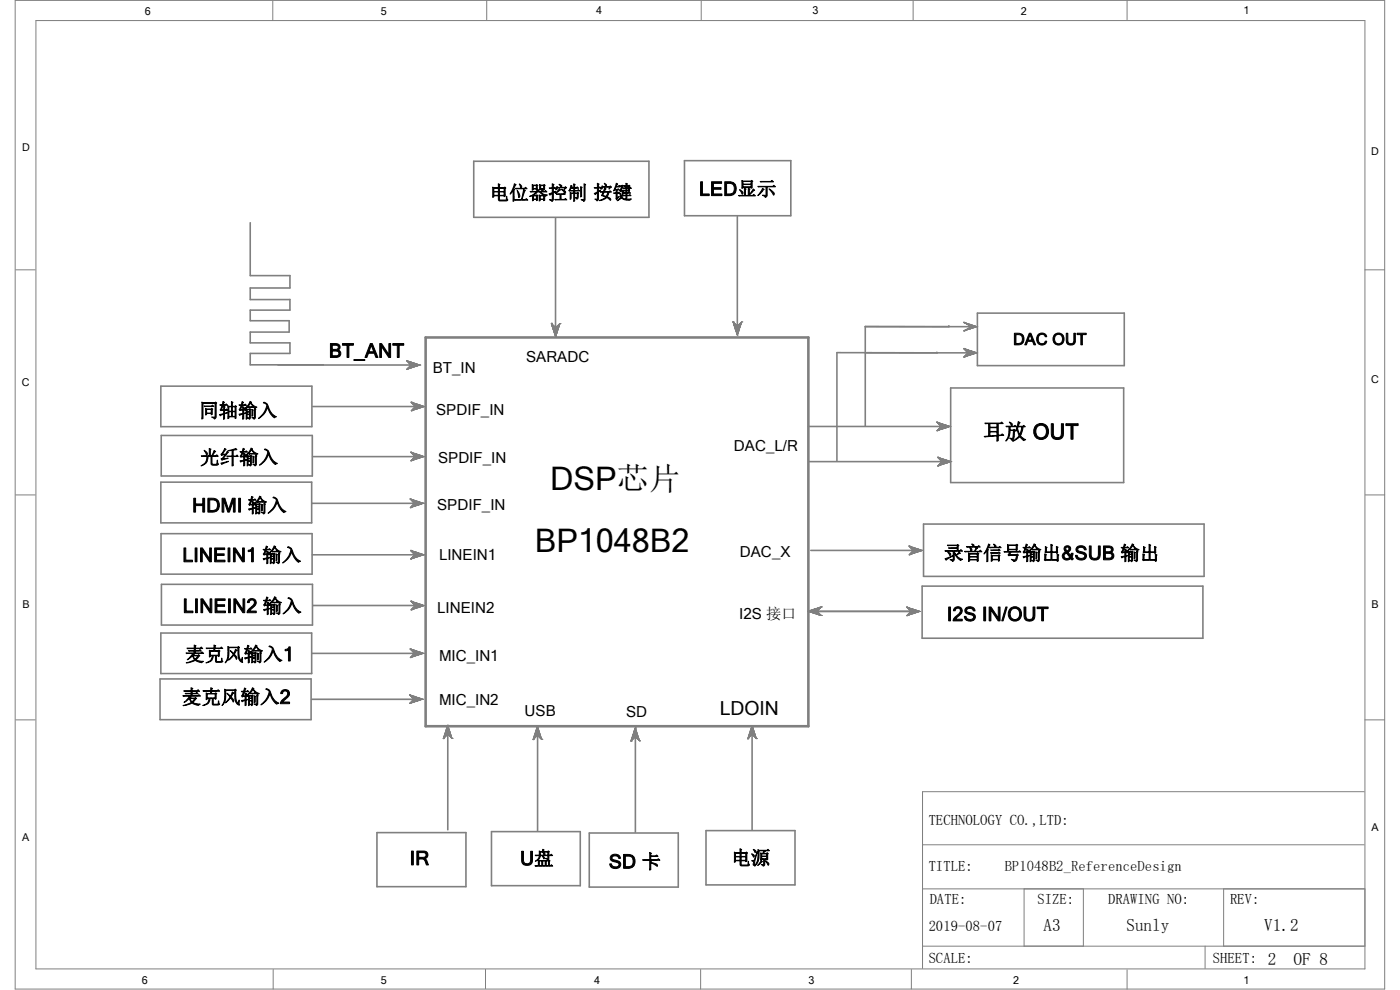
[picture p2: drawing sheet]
<svg xmlns="http://www.w3.org/2000/svg" width="297mm" height="210mm" viewBox="0 0 297 210" stroke-linecap="round" stroke-linejoin="round" font-family="sans-serif">
<g fill="none" stroke="#7f7f7f" stroke-width=".21">
<path d="M3.2 .1h290.6v209.7h-290.6zM7.6 4.4h282v201.1h-282zM57.9 .2v4.2M103.3 .1v4.1M148.8 .2v4.1M193.7 .2v4.1M239.1 .1v4.1M3.3 57.2h4.2M289.6 57.2h4.1M86.3 78.4h.1M86.3 76.5h.1M86.3 76.5l2.8 .9"/>
<path d="M86.3 76.5l.9 .9M86.3 76.5l.3 .1v.3h.9M86.4 78.3h.1M86.4 76.6l.1 .1M86.4 76.6l.5 .1v.5h1.4M86.4 78.2v.1M86.4 78.2h.3M86.4 76.6v.1M86.5 78.1v.2M86.5 76.8h.5v.5h1.8M86.5 76.6v.2h.7v1.2M86.6 76.8h.7"/>
<path d="M86.7 76.7v.2M86.7 78v.2M86.7 78h.8M86.7 76.7v.3h.9v.9M86.7 77.9v.3M86.7 76.7v.3h1.2M86.8 77.9v.3h-.3M86.8 77.9h1M86.8 76.7v.4h1.5M86.8 77.8v.3M86.9 76.7v.4M86.9 77.8v.3"/>
<path d="M87 76.8v.5h1.6M87 77.2h1.5M87 77.6v.5M87.1 77.6h1.5M87.1 76.8v.5M87.1 77.6v.5M87.1 78.1h-.6v.2h-.1M87.1 76.8v.6h2M87.2 77.4l-.9 1M87.2 77.5h1.7M87.2 77.4h1.9M87.2 76.8v1.2"/>
<path d="M87.3 76.9v1.1M87.3 78h-.7v.2M87.4 76.9v1.1M87.5 76.9v1M87.5 77v.9M87.7 77v.9h-1M87.7 77v.9M87.8 77v.9M87.8 77v.8M87.9 77.1v.7M87.9 77.1v.7h-1M88 77.1v.7"/>
<path d="M88.1 77.1v.6M88.2 77.1v.6M88.3 77.2v.5l-1.4 .1v.3M88.3 77.2v.4M88.4 77.2v.4M88.5 77.3v.3M88.5 77.6h-1.5v.5M88.6 77.3v.3M88.7 77.3v.3M88.7 77.3v.2M88.8 77.4v.1M88.8 77.4v.1l-1.7 .1v.4"/>
<path d="M88.9 77.4v.1M88.9 77.4h.1M89 77.4h.1M89.1 77.4l-2.8 1M117 68.6h.1M117 68.6l.9 2.8M117 68.6l.9 .9M117 68.6l.1 .5h.4v1.1h.8M117 68.7l.1 .3h.2v.8h1.1M117 68.8h.1v.5h.6v1.7M117 68.7v.2h.3v.8h1.1M117.1 69h.2l.1 1h.9v-.9"/>
<path d="M117.1 69h.3M117.1 69.2h.5v1.5h.6M117.1 69.2h.4v1.2h.7M117.1 69.3h.5M117.2 68.9v.6h1.3M117.2 69.4h.6v1.9M117.2 69.4h.5v1.7M117.3 69.6h1.2M117.3 69.9h1.1M117.4 69.9h1M117.4 69.1v1h.9M117.4 70.1h.9"/>
<path d="M117.5 70.3h.7M117.6 70.7h.6M117.6 70.5h.6M117.6 69.3v1.5h.5M117.7 70.9h.4M117.7 71h.3M117.8 71.2h.2M117.8 71.1h.2M117.8 71.2h.1M117.9 71.4h.1M117.9 71.3h.1M117.9 69.5v1.9"/>
<path d="M117.9 69.5v1.7M118.1 69.3v1.4M118.2 69.3h.4M118.4 69h.3M118.5 69.4h-.5v1.6h-.3M118.5 68.9v.5h-.6v1.8M118.6 69.2h-.4v1.4h-.6M118.6 69.3h-.5v1.5M118.6 68.8h.1M118.7 69.1h-.4v1M118.7 69h-.3v.9M118.7 69h-.3v.7h-1.1"/>
<path d="M118.7 68.9h-.2v.6M118.7 68.7h.1M118.8 68.6h.1M118.8 68.6l-.9 .9M118.8 68.6l-.9 2.8M118.8 68.7h-.1l-.1 .5h-.4v1.2h-.7M118.8 68.7l-.1 .2M155.5 68.2h.1M155.5 68.3l.2 .2 .1 .7h1.3v-.7h.2M155.5 68.2l.9 2.9M155.5 68.2l.9 1M155.5 68.4l.1 .3h.4"/>
<path d="M155.5 68.4h.1M155.6 68.5h.2M155.6 68.8h.4v1.2h.8M155.6 68.7h.4v1.2h.8v-1.1h.4M155.6 68.6h.2v.7h1.2M155.7 69h.6v1.7h.3M155.7 68.5v.5h.5M155.7 68.9h.5v1.6M155.7 69.1h.6v1.9M155.7 69h.6M155.8 69.2h1.2M155.8 69.3h1.2"/>
<path d="M155.9 69.4h1.1M155.9 68.7v.9l1.1-.1M156 69.8h.9M156 69.7h.9M156 69.6h.9M156 69.9h.8M156.1 68.9v1.2h.7M156.1 70.1h.7M156.1 68.9v1.4M156.2 70.4h.5M156.2 70.3h.5M156.2 70.4h.4"/>
<path d="M156.3 70.7h.3M156.3 70.5h.3M156.3 70.9h.2M156.4 71h.1M156.4 69.2v1.9M156.4 71.1h.1M156.5 69.2v1.7M156.5 70.8h-.2M156.5 69.1v1.6M156.6 69h.5M156.8 68.9v1.1M156.9 68.7h.3"/>
<path d="M157 68.6h.3M157.1 69.1h-.6v1.7M157.1 69h-.5v1.6h-.3M157.1 68.5v.4M157.2 68.9h-.5v1.3h-.6M157.2 68.5v.2M157.2 68.7h-.3v1h-.9M157.2 68.4h.2M157.3 68.5h-.2v.5M157.3 68.4h.1M157.4 68.3h.1M157.4 68.3l-.1 .3h-.3v.8h-1.1v-.8h-.3"/>
<path d="M157.4 68.3l-1 .9M157.4 68.3l-1 2.8M204.4 68.4h.1M204.4 73.9h.1M204.4 68.4l2.8 .9M204.4 68.4l1.8 .9M204.4 73.9l2.8 .9M204.4 73.9l1 .9M204.5 70.2h.1M204.5 68.4h.1M204.5 75.7h.1M204.5 68.4l.7 .2 .1 .3"/>
<path d="M204.5 74h.3v.3h.8M204.5 70.1h.1M204.5 70.1h.2M204.6 70.1h.1M204.6 68.5h.1M204.6 74l.4 .1v.4h1.1v.7M204.6 75.6v.1M204.6 75.7h.1M204.6 74v.1M204.6 74l.1 .2h.5l.1 .6h1.9M204.7 68.5h.1M204.7 75.5v.2"/>
<path d="M204.7 75.6h.4M204.7 70.1h.1M204.7 74v.2h.7M204.7 75.5v.1M204.8 68.5l.7 .2M204.8 68.5v.1M204.8 70v.1M204.8 74.3h.7M204.9 70h.2M204.9 68.6h.2v.1h.5M204.9 74.1v.3h1.1M204.9 74.3l.9 .1v.9"/>
<path d="M204.9 75.4h.8M204.9 75.3v.3M204.9 70.1h-.3M204.9 75.6l-.3 .1M204.9 68.5v.2M204.9 69.9v.1M204.9 74.1v.3M205 69.9v.1M205 75.2v.4M205 75.3h1M205 68.6v.1M205 74.1v.4h1.3"/>
<path d="M205.1 74.1v.5h1.4M205.1 75.1v.4M205.1 68.6v.2h.7v.3M205.1 69.8v.2M205.1 74.2v.5h1.7M205.1 75.1v.4h-.4M205.1 74.6h1.5M205.2 69.8h.5M205.2 75.1h1.5M205.2 74.7h1.8M205.3 69.8v.1l-.4 .2M205.3 74.9l-.1 .6h-.4"/>
<path d="M205.3 68.7v.2h.8v.7M205.3 69.8v.1M205.3 74.2v.6M205.3 74.9v.5M205.3 74.9h1.7M205.4 68.7v.2M205.4 74.3v1.1M205.4 74.8l-.9 .9M205.4 74.9h1.7M205.4 74.8h1.8M205.4 69.7v.2M205.5 69.6v.3l-.4 .1"/>
<path d="M205.5 69.7h.6M205.5 74.3v1.1h-.7v.2M205.5 68.7v.3M205.5 68.7v.3h.8M205.5 69.6v.2M205.5 74.3v1.1M205.6 69.6h.6M205.6 68.8v.2h.8M205.6 69.6v.2M205.6 74.3v1.1M205.6 68.8v.2M205.7 69h.8"/>
<path d="M205.7 68.8v.3M205.7 74.3v1.1M205.7 69.5v.3M205.7 68.8v.3h1.1M205.7 74.4v.9M205.8 69.5v.3M205.9 68.9v.3h1.1M205.9 69.4v.4M205.9 74.4v.9h-1M206 68.9v.3M206 74.4v.9M206 69.7l-.6 .1v.1"/>
<path d="M206 69.4v.3M206 74.4v.8M206 69.2h1.1M206 68.9v.4M206 69.3v.4M206 74.5v.7M206.1 69.4h.9M206.1 69.3h1.1M206.2 69.3l-1.7 .9M206.2 69v.6M206.2 74.5v.7M206.3 69v.6h-.6"/>
<path d="M206.3 74.5v.7h-1.3v.4M206.4 69v.6M206.4 74.6v.5M206.5 69.1v.4M206.5 74.6v.5h-1.4M206.6 69.1v.4M206.6 74.7v.4M206.7 69.5l-1 .1v.2M206.7 69.1v.3M206.7 74.7v.3M206.7 69.2v.2M206.8 74.7l-.1 .3"/>
<path d="M206.8 69.2v.2M206.8 74.7v.3M206.9 69.4h-.9v.3M206.9 69.2v.2M206.9 74.7v.2M206.9 75h-1.7M206.9 74.8v.1M207 69.2v.1M207 74.8v.1M207.1 69.3h.1M207.1 74.8v.1M207.1 74.8h.1"/>
<path d="M207.2 69.3h.1M207.2 74.8h.1M207.2 69.3h-1M207.2 69.3l-2.7 .9M207.2 74.8l-2.7 .9M87.1 95.9h.1M87.1 95.9l2.8 1M87.1 95.9l1 1M87.2 97.7h.1M87.2 95.9h.1M87.2 95.9l.3 .2v.3h1M87.2 85.3h.1"/>
<path d="M87.2 95.9l.3 .1v.3h.8v1.1M87.2 85.3l2.8 .9M87.2 85.3l.9 .9-.9 .9M87.2 87.1h.1M87.2 85.3l.2 .2M87.2 85.3l.3 .1v.3h1M87.3 96l.4 .1v.4h1.1v.7M87.3 97.6v.1M87.3 85.4l.1 .1h.5v.5h1.4M87.3 96l.1 .2h.7M87.3 96.1h.5v.5h1.4M87.3 97.6h.5"/>
<path d="M87.3 87.1h.2M87.4 87l-.1 .1M87.4 97.5v.2M87.4 87h.2M87.4 96v.2M87.4 97.5v.1M87.4 97.5h.5M87.5 85.4v.2h.6M87.5 86.9v.2M87.5 97.5v.1M87.5 97.5h.5M87.5 85.4v.2"/>
<path d="M87.5 86.9v.1M87.5 96.1v.2M87.5 97.6l-.2 .1M87.5 86.8v.2M87.5 97.3v.3M87.5 97.4h.8M87.5 96.3h.9M87.5 86.9h.7M87.5 85.6h.8M87.6 85.5v.3h1.1M87.6 96.1v.3h1.1M87.7 85.5v.3"/>
<path d="M87.7 86.7v.3M87.7 97.2v.4M87.7 85.5v.4h1.2v.7M87.7 96.1v.4h1.3M87.8 85.5v.4h1.4M87.8 86.7h1M87.8 86.6v.4M87.8 97.1v.4M87.8 97.2h1.2M87.8 86.6h1.1M87.8 87h-.4v.1M87.8 85.5v.4"/>
<path d="M87.8 96.2v.4h1.7M87.8 97.1h1.4M87.9 86.5v.4M87.9 96.2v.4M87.9 97v.5M87.9 97.1h1.4M87.9 85.6v.5h1.6M87.9 86.4v.5h-.4M87.9 96.2v.5h1.8M87.9 96.9v.6M87.9 96.7h1.6M87.9 86.5h1.4"/>
<path d="M87.9 86h1.5M88 85.6v.5h1.8M88 96.2v.6h1.9M88 96.9h1.6M88 86.4v.5M88.1 85.6v.5M88.1 96.3v1.2M88.1 96.9l-.9 .8M88.1 96.9h1.8M88.1 85.6v1.3M88.1 96.3v1.1M88.1 86.2h1.9"/>
<path d="M88.1 86.3h1.8M88.2 96.3v1.1h-.7v.2M88.2 85.6v1.2M88.3 85.7v1.1M88.3 96.3v1M88.4 85.7v1M88.4 96.4v.9h-.8M88.5 85.8v.9M88.5 96.4v.9M88.5 86.7h-.9v.3M88.6 85.8v.9M88.6 96.4v.9"/>
<path d="M88.6 85.8v.9h-.9M88.7 97.3h-1.1v.3M88.7 85.9v.8M88.7 96.4v.8M88.7 96.5v.7M88.8 85.9v.7M88.8 96.5v.7M88.9 96.5v.7h-1.2v.4M88.9 85.9v.7M88.9 96.6v.6M89 85.9v.6M89 96.6v.6"/>
<path d="M89 96.6v.5M89.1 86.5h-1.3v.4M89.1 85.9v.6M89.1 96.6v.5M89.2 86v.5M89.2 96.6v.5M89.3 86v.5M89.3 96.6v.4M89.3 86v.4M89.4 86.1v.3M89.4 96.6v.4M89.4 96.7v.3"/>
<path d="M89.5 96.7v.3h-1.6M89.5 86.1v.3M89.5 86.1v.3h-1.5M89.5 96.7v.2M89.6 86.1v.3M89.6 96.7v.2M89.6 96.8v.1M89.7 86.1v.2M89.7 96.8v.1M89.8 86.3h-1.7v.6M89.8 86.1v.2M89.8 96.8v.1"/>
<path d="M89.8 96.9h.1M89.8 96.9h-1.8v.6M89.8 86.2v.1M89.9 96.9h.1M89.9 86.2h.1M89.9 96.9l-2.7 .8M90 86.2h.1M90 86.2l-2.8 .9M198.7 89.5h.1M198.7 89.5l2.8 1M198.7 89.5l.9 1M198.8 91.4h.1"/>
<path d="M198.8 89.6h.1M198.8 89.6l.5 .1v.4h1.3M198.8 89.6l.1 .2h.6v.5M198.8 91.3l.1 .1M198.9 89.6v.1M198.9 91.3v.1M198.9 98.8h.1M198.9 97h.1M198.9 91.3h.2M198.9 91.2h.4M198.9 91.2v.1M198.9 97l.4 .1v.3h.8l-.1 1.1"/>
<path d="M198.9 97l2.8 .9M198.9 97l1 .9M199 98.8h.1M199 91.1v.2h-.1M199 89.7v.1h.6v1.3M199 97.1l.1 .1M199.1 89.7v.2h.8M199.1 91.1v.2M199.1 97.1l.2 .1v.3M199.1 98.7v.1M199.1 89.7v.2M199.1 97.1v.1h.5v.5h1.4"/>
<path d="M199.1 89.7v.3h.9M199.1 91v.2M199.1 98.6v.2M199.2 89.7v.3h1v.9M199.2 90h.9M199.2 97.1v.2h.7v1.3M199.2 98.6h.4M199.2 98.6l-.1 .2M199.3 90.8v.4M199.3 98.5v.2M199.3 97.3h.6v1.2M199.3 98.6h.6"/>
<path d="M199.3 90.8h1.1M199.3 89.8v.3M199.3 97.2v.2l1 .1v.9M199.3 89.8v.4h1.4M199.3 98.4v.3M199.4 89.8v.5h1.5M199.4 90.2h1.4M199.4 97.2v.3h1.1M199.4 97.5h1M199.4 98.3v.4l-.3 .1M199.5 91.1l-.5 .1M199.5 89.8v.5h1.8"/>
<path d="M199.5 90.7v.4M199.5 97.2v.4h1.3M199.5 98.3v.3M199.5 98.3h1M199.5 90.7h1.5M199.5 90.6v.5M199.5 97.2v.4M199.6 90.6v.5h-.5M199.6 90.6h1.6M199.6 89.8v.6h1.9M199.6 90.5l-.8 .9M199.6 90.5h1.9"/>
<path d="M199.6 97.3v.4h1.6M199.6 98.1v.5h-.4M199.6 97.7h1.5M199.6 98.2h1.4M199.7 89.9v1.2M199.7 97.3v.5h1.6M199.7 98.1v.5M199.7 98.1h1.5M199.7 97.3v.5h1.8M199.8 89.9v1.2M199.8 97.3v.5M199.8 98v.6"/>
<path d="M199.8 91.1h-.7v.2M199.8 89.9v1.1M199.8 97.9h1.9M199.9 97.9l-1 .9M199.9 98h1.7M199.9 90v1M199.9 97.3v1.2M200 90v1M200.1 98.5h-.8v.2M200.1 90v.9M200.1 97.4v1M200.2 90v.9l-1 .1v.2"/>
<path d="M200.2 97.4v1M200.2 97.5v.9h-.8M200.3 90.1v.8h-1M200.3 90.1v.7M200.3 97.5v.9h-.9M200.4 90.1v.7M200.4 97.5v.8M200.5 90.1v.7M200.5 97.5v.8M200.5 97.6v.7M200.6 90.2v.6M200.6 97.6v.7"/>
<path d="M200.7 90.8h-1.4v.3M200.7 90.2v.5M200.7 97.6v.7M200.7 98.3h-1.2v.3M200.7 97.6v.6M200.8 90.3v.4M200.8 97.6v.6M200.8 90.3v.4h-1.4v.4M200.9 97.7v.5h-1.3v.4M200.9 90.3v.4M201 90.3v.3M201 97.7v.5"/>
<path d="M201 97.7v.4M201.1 90.3v.3h-1.5M201.1 90.3v.3M201.1 97.7v.4M201.2 90.3v.3M201.2 97.7v.4M201.2 97.8v.3M201.3 90.4v.2M201.3 97.8v.2M201.3 90.4v.1M201.4 98h-1.7v.6M201.4 90.4v.1"/>
<path d="M201.4 97.8v.2M201.4 90.5l-1.8 .1M201.5 90.5h.1M201.5 97.8v.2h-1.7M201.5 90.5l-2.7 .9M201.5 97.9v.1M201.6 97.9h.1M201.7 97.9h.1M201.7 97.9l-2.8 .9M3.3 105h4.2M87 105.8h.1M87 105.8l2.8 1"/>
<path d="M87 105.8l.9 1M87 107.7h.1M87 105.9h.1M87 105.9l.5 .1v.3h.9M87.1 107.6h.1M87.1 116.8h.1M87.1 105.9l.1 .2h.6v.5h1.7M87.1 116.8l2.8 .9M87.1 116.8l.9 .9M87.1 118.6h.1M87.1 116.8h.3v.3h.9M87.1 107.6h.2"/>
<path d="M87.2 118.5h.1M87.2 105.9v.1h.5v.5h1.4M87.2 107.5v.1M87.2 107.6h.2M87.2 107.4v.2M87.2 116.8l.6 .2v.5h1.6M87.2 118.4v.1M87.2 116.9h.3v.3h1.1v.9M87.2 118.5h.3M87.3 106v.1h.6v1.3M87.3 107.4v.2M87.3 116.8v.2"/>
<path d="M87.3 107.4h.5M87.3 106l.1 .2 .9 .1v1M87.3 116.8v.2h.7v1.3M87.3 107.4h.6M87.3 106.2h.8M87.4 107.3v.3M87.4 118.3v.2M87.4 107.4h.6M87.4 118.4h.4M87.4 106v.3M87.5 107.3v.2M87.5 116.9v.2"/>
<path d="M87.5 118.2v.3M87.5 118.3h.6M87.5 106v.3h1.1M87.5 107.2v.3M87.5 116.9v.2l1 .1M87.5 106v.4l1.5 .1M87.5 107.1v.4M87.5 118.1v.3M87.5 118.2h.9M87.6 106v.5M87.6 116.9v.4h1.2M87.6 118v.4"/>
<path d="M87.6 117.3h1.1M87.6 107.1h1.1M87.7 107.1v.3M87.7 117v.3l1.5 .1M87.7 118.4l-.4 .1M87.7 106.1v.5h1.5M87.7 107v.4M87.7 117v.4M87.7 118v.4M87.8 107h1.5M87.8 106.9v.5M87.8 117.9v.5"/>
<path d="M87.8 117.9h1.3M87.8 106.1v.6h1.9M87.8 117v.5M87.8 117.9v.4M87.8 106.9h1.6M87.9 106.1v.6M87.9 117v.5h1.6M87.9 117.8v.5M87.9 117.9h1.4M87.9 117v.6h1.8M87.9 106.8l-.9 .9M87.9 106.8h1.9"/>
<path d="M87.9 106.7h1.9M88 106.2v1.1M88 117.6h1.9M88 117.7l-.9 .9M88 117.7h1.8M88 117.7h1.9M88.1 106.2v1.1M88.1 117.1v1.1M88.2 106.3v1M88.2 117.1v1.1M88.3 117.1v1.1h-.8v.2M88.3 107.3h-.9v.2"/>
<path d="M88.3 106.3v.9M88.3 117.1v1.1M88.3 117.2v1M88.4 106.3v.9h-.9M88.4 117.2v.9M88.5 106.3v.9M88.5 117.2v.9M88.6 106.3v.9h-1.1M88.6 106.4v.7M88.6 117.3v.8h-1M88.7 106.4v.7M88.7 117.3v.7"/>
<path d="M88.8 106.4v.7M88.8 117.3v.7M88.9 106.5v.6M88.9 117.3v.7M88.9 117.4v.6M89 118h-1.3v.4M89 106.5v.6M89 117.4v.5M89 107.1h-1.4v.4h-.4M89 106.5v.5M89.1 106.6v.4M89.1 117.4v.5"/>
<path d="M89.2 106.6v.4M89.2 117.5v.4M89.2 117.5v.4h-1.4M89.3 106.6v.3M89.3 117.5v.4M89.3 117.5v.3M89.4 106.6v.3M89.4 117.5v.3M89.4 106.7v.2M89.5 106.7v.2M89.5 117.5v.3M89.5 106.7v.1"/>
<path d="M89.5 117.6v.2M89.6 106.8h-1.7v.6M89.6 106.7v.1M89.6 117.6v.2M89.7 117.8h-1.8v.5h-.5M89.7 117.6v.1M89.7 106.7l-1.8 .1M89.7 106.8h.1M89.8 106.8h.1M89.8 117.6v.1M89.8 117.7h.1M89.8 106.8l-2.8 .9"/>
<path d="M89.9 117.7h.1M89.9 117.7l-2.8 .9M192.8 115.8h.1M192.8 115.8l2.8 1M192.8 115.8l1 1-.9 .9M192.9 117.7h.1M192.9 115.9h.1M192.9 115.9h.2v.2h.7M192.9 117.6h.1M193 117.6h.1M193 115.9l.2 .1v.2h.8M193 115.9l.3 .1v.4h1.3"/>
<path d="M193 115.9v.1h.4v.5h1.4M193 117.5v.1M193.2 116v.2M193.2 117.3v.3M193.3 117.6h-.3M193.3 116v.2h.8M193.3 117.3v.2M193.3 117.3h.8M193.3 116.3h1.1M193.3 117.2v.3h-.2M193.4 117.1v.4M193.5 116.1v.4"/>
<path d="M193.5 116.1v.4h1.6M193.6 117.5h-.5v.1M193.6 116.1v.5h1.6M193.6 117v.4M193.6 116.1v.5h1.7M193.7 116.1v.6h1.7M193.7 116.9v.5M193.7 116.1v.7h1.9M193.7 116.9h1.6M193.8 116.2v1.2M193.8 116.2v1.1M193.9 116.2v1.1"/>
<path d="M193.9 117.3l-.7 .1v.2M194 116.2v1.1M194.1 116.2v1.1M194.1 116.3v1M194.1 116.3v.9M194.2 116.3v.9M194.3 116.3v.9h-1M194.3 116.3v.9M194.4 116.4v.8M194.4 116.4v.7M194.5 116.4v.7M194.5 117.1l-1.1 .1"/>
<path d="M194.6 116.5v.6M194.7 116.5v.6M194.7 116.5v.6h-1.2v.4M194.8 116.5v.5M194.9 116.5v.5M195 117h-1.5v.5M195 116.5v.5M195.1 116.6v.4M195.1 116.6v.3M195.2 116.6v.3M195.2 116.9l-1.6 .1v.4M195.3 116.7v.2"/>
<path d="M195.3 116.7v.1M195.4 116.7v.1M195.5 116.7v.1M195.5 116.8h.1M195.5 116.8h-1.8v.6M195.6 116.8h.1M195.6 116.8l-2.7 .9M289.6 105h4.2M87 137.7h.1M87 137.7l2.8 .9M87 137.7l.9 .9M87 139.5h.1"/>
<path d="M87 137.7l.1 .1M87.1 139.4h.1M87.1 137.7l.2 .1 .1 .2h.8M87.2 127.5h.1M87.2 137.7v.1h.3v.4h1.4M87.2 137.8h.3v.3h.9M87.2 127.5l2.8 .9M87.2 127.5l.9 .9-.9 1M87.2 129.4h.1M87.2 127.6h.1M87.2 139.3l-.1 .1M87.2 127.6l.4 .1v.3h1v.9"/>
<path d="M87.2 129.3h.1M87.2 137.7v.2l.9 .1M87.2 139.2v.2M87.2 127.6l.2 .2h.4v.4M87.2 137.9h.5v.4M87.3 127.6v.1M87.3 129.2v.1M87.3 137.8v.1M87.3 129.3h.2M87.3 127.7h.4v.4M87.4 129.2v.1M87.4 129.2h.3"/>
<path d="M87.4 127.6v.2h.7M87.4 137.8v.2h.9v1.1M87.4 139.1v.2M87.4 139.4h-.2M87.5 127.6v.2M87.5 129.1v.1M87.5 139.1v.2M87.5 127.6v.3h.8M87.5 137.8v.3l1.1 .1M87.5 139v.3M87.5 139.1h.8M87.5 127.7v.2h.9v1"/>
<path d="M87.5 129v.2h-.2M87.5 138.9v.4M87.5 129h.8M87.6 137.9v.4h1.5M87.6 138.9v.4h-.4M87.6 129h.7M87.6 138.9h1.2M87.6 128h1M87.7 127.7v.4h1.2M87.7 128.9v.3M87.7 128.8v.4M87.7 137.9v.4l1.6 .1"/>
<path d="M87.7 138.8v.4M87.8 127.8v.4h1.5M87.8 137.9v.5h1.7M87.8 128.8h1.1M87.8 128.1h1.2M87.8 128.8v.4M87.8 138.7v.5M87.8 128.7v.5M87.8 137.9v.6h1.7M87.8 138.7h1.6M87.9 139.2h-.6v.2M87.9 127.8v.4h1.5"/>
<path d="M87.9 137.9v.6h1.8M87.9 129.2h-.5v.1M87.9 127.8v.5h1.7M87.9 128.6v.5M87.9 137.9v1.3M87.9 138.6l-.9 .9M87.9 128.7h1.5M88 127.8v.6h1.8M88 138v1.1M88 128.6h1.5M88 128.4h1.7M88 128.5v.6"/>
<path d="M88 128.6h1.6M88.1 127.8v.6h1.9M88.1 138v1.1M88.1 139.1h-.7v.3M88.1 127.9v1.2M88.1 129.1h-.6v.1M88.1 127.9v1.1M88.2 127.9v1.1M88.2 138v1.1h-.7M88.3 127.9v1.1M88.3 138.1v.9M88.3 127.9v1"/>
<path d="M88.4 138.1v.9M88.5 128v.9M88.5 138.1v.9M88.5 138.2v.8M88.6 128v.9M88.6 138.2v.8h-1.1M88.6 138.2v.7M88.7 128.1v.8M88.7 138.2v.7M88.7 128.9h-1.1v.3M88.7 128.1v.7M88.8 128.1v.7"/>
<path d="M88.8 138.2v.7M88.9 128.1v.7M88.9 138.3v.6M89 128.2v.6M89 138.3v.6M89 138.9h-1.3v.3M89 138.3v.5M89.1 128.2l-.1 .6h-1.2M89.1 128.2v.5M89.1 138.3v.5M89.2 128.2v.5M89.2 138.3v.5"/>
<path d="M89.2 138.4v.4M89.3 128.2v.5h-1.4v.5M89.3 138.4v.3M89.3 138.8h-1.5M89.3 128.3v.4M89.4 128.3v.4M89.4 138.4v.3M89.4 128.3v.3M89.4 138.5v.2M89.5 128.3v.3M89.5 138.5v.2M89.6 138.7h-1.7v.5"/>
<path d="M89.6 128.4v.2M89.6 138.5v.1M89.6 128.4v.1M89.6 138.6h.1M89.7 128.4v.1M89.7 138.6h.1M89.8 138.6h.1M89.8 128.4v.1M89.8 128.4h.1M89.8 128.4l-1.7 .1v.6M89.8 138.6l-2.8 .9M89.8 138.6h-1.9"/>
<path d="M89.9 128.4h.1M90 128.4h.1M90 128.4l-2.8 1M171.4 129.7h.1M171.4 129.7h1.9M171.4 129.7l2.8 .9M171.5 129.6v.1M171.6 129.6l1.8 .1v.6h.5M171.7 129.6v.1M171.7 129.5v.3M171.8 129.5v.3h1.6v.5M171.8 129.5v.3"/>
<path d="M171.9 129.5v.3M172 129.5v.3h1.5M172 129.5v.4M172.1 129.5v.4h1.4M172.2 129.4v.5M172.3 129.4v.6M172.4 129.3v.7M172.5 129.3v.7h1.1M172.6 130h1.1M172.6 129.2v.9M172.7 129.2v.9h1v.3h.3M172.8 129.2v.9"/>
<path d="M173 129.2v1h.8M173 129.2v1M173.1 129.1v1.1M173.1 129.1v1.1h.8M173.2 129.1v1.2M173.3 129v1.3h.6M173.3 129.7l.9 .9M173.4 129v.6h-2M173.4 129v.5M173.5 129.8v.5M173.5 129.8v.5l.5 .1v.1M173.5 128.9v.6h-1.5v.3"/>
<path d="M173.7 128.9v.4l-1.4 .1v.5l1.3 .1v.4M173.7 130v.4M173.7 128.9v.4h-1.2v.7M173.7 128.9v.3h-1.1v.9M173.8 130.1v.4M173.8 128.9v.3h-1l-.1 .9M173.9 130.2v.3l.2 .1M173.9 128.8v.4h-1v1M173.9 130.3v.2M173.9 128.8v.2h-.6v1.3M174 128.8v.2h-.5v.5l-1.9 .1v.1M174.1 130.4l.1 .1"/>
<path d="M174.1 128.8v.1M174.1 128.8v.1h-.5v.5h-1.4v.5M174.2 128.7l-.3 .1v.3h-.8v1.1M174.2 130.5v.1M174.2 130.6h.1M174.2 128.7h.1M174.2 128.7l-2.8 1M174.2 128.7l-.9 1M174.2 128.7v.1M192.3 128.8h.1M192.3 128.8l2.8 .9M192.3 128.8l1 .9"/>
<path d="M192.4 130.6h.1M192.4 128.8h.1M192.4 128.8h.1v.2h.5v.5h1.5M192.4 128.8l.5 .1v.5h1.3M192.4 130.5l.1 .1M192.4 130.5h.2M192.5 130.5h.3M192.5 130.4v.1M192.6 128.9v.1h.5v.5l1.8 .1M192.6 130.4h.4M192.6 130.4v.1M192.6 128.9v.2h.7v1.2"/>
<path d="M192.7 128.9v.3h.9M192.7 130.3h.6M192.7 130.3h.7M192.7 130.2v.3M192.8 128.9v.3h1v.9M192.8 130.2h.7M192.8 129.2h.9M192.8 128.9v.4h1.1M192.8 130.1v.3M192.9 130.1h1.1M192.9 130v.4M193 129v.4h1.3"/>
<path d="M193 130v.4M193 130h1.1M193 130h1.2M193 129v.5M193.1 129.8v.5M193.1 129.9h1.5M193.2 129.1v.5h1.8M193.2 129.8h1.5M193.2 129.1v1.2M193.2 129.7h1.9M193.3 129.1v1.2M193.3 129.7l-.9 .9"/>
<path d="M193.3 129.7h1.8M193.4 129.2v1M193.5 129.2v1M193.6 129.2v1M193.7 129.2v1M193.7 129.2v1h-.9v.3M193.8 129.3v.8M193.9 129.3v.8M194 129.3v.7M194.1 129.4v.6M194.2 129.4v.6M194.3 129.5v.5"/>
<path d="M194.4 129.5v.4M194.4 129.5v.4h-1.4v.5M194.5 129.5v.4M194.6 129.5v.3M194.7 129.5v.3M194.7 129.6v.2M194.8 129.6v.2M194.9 129.6v.2M194.9 129.8h-1.7v.5l-.6 .2M194.9 129.6v.1M194.9 129.7h.1M195 129.7h.1"/>
<path d="M195.1 129.7h.1M195.1 129.7l-2.7 .9M3.3 152.7h4.2M86.9 147.4h.1M86.9 147.4l2.8 .9M86.9 147.4l.9 .9M86.9 149.2h.1M86.9 147.4h.2v.2M87 147.4l.3 .1v.3M87 149.1v.1M87 147.5h.2v.2h.7M87 149.1h.2"/>
<path d="M87 147.4v.2h.5v.5h1.6M87.1 149v.1M87.1 147.5v.2h.5v.5h1.7M87.2 148.9v.2M87.2 149h.5M87.2 147.5v.3h1.1M87.2 148.8v.3M87.2 147.7h.8v1.1M87.2 148.9h.6M87.3 147.6l.1 .3h1.1M87.3 147.9h1M87.4 148.7v.4h-.4"/>
<path d="M87.4 147.6v.4h1.2v.6M87.5 147.6v.4h1.3M87.5 148.6v.4M87.5 147.6v.4M87.5 148.5v.5M87.6 149h-.5v.1M87.6 148.5v.5M87.6 148.5h1.4M87.6 148.5h1.5M87.6 148.1h1.6M87.7 147.7v.5l1.8 .1M87.7 147.7v.6"/>
<path d="M87.7 148.4v.5M87.8 147.7v1.2M87.8 148.3h1.9M87.8 148.3l-.9 .9M87.9 147.7v1.2M87.9 147.7v1.2h-.7M88.1 147.8v1M88.2 148.8h-.9v.3M88.2 147.8v1M88.3 147.9v.9h-.9M88.3 147.9v.8M88.4 147.9v.8"/>
<path d="M88.5 148v.7M88.6 148.7h-1.2v.3M88.6 148v.6M88.7 148v.6M88.8 148v.6M88.8 148.1v.5M88.9 148.6h-1.4v.4M88.9 148.1v.4M89 148.1v.4M89.1 148.1v.4M89.2 148.2v.3M89.3 148.2v.2"/>
<path d="M89.3 148.4h-1.6v.6M89.4 148.3v.1M89.5 148.3v.1M89.5 148.3l-1.7 .1M89.6 148.3h.1M89.7 148.3h.1M89.7 148.3l-2.8 .9M94 156.7h.1M94.1 156.6h.1M94.1 156.4v.2M94.1 156.3v.3M94.2 156.3h.2"/>
<path d="M94.2 156.1v.4h-.1M94.3 156h.4M94.4 155.5v.8h-.3M94.4 155.6h1.1l.1 .7h.2M94.4 155.7h1.1M94.4 155.6h1.1M94.5 155.5h1v.8h.3M94.5 155.4h1M94.5 155.4h1v.8M94.5 155.3h.9M94.5 155.1v1.2h-.3M94.5 156.2h-.3v.3"/>
<path d="M94.5 155.2h.9M94.6 155.1h.8v1.1h.4v.4M94.6 155v1.1M94.6 154.9v1.2h-.4M94.6 155.1h.8M94.6 155h.8M94.6 155h.7M94.7 154.9h.6l.1 1.2h.3M94.7 154.6v1.5h-.4M94.7 154.8h.6v1.2h.4M94.7 154.9h.6M94.7 154.8h.5"/>
<path d="M94.7 154.6h.5v1.4h.5v.5h.1M94.7 154.4v1.6h-.4M94.7 154.7h.5v1.3M94.7 154.6h.5M94.8 154.3v1.6h-.5M94.8 154.5h.4M94.8 154.4h.3M94.8 154.3h.3M94.8 154.2v1.7M94.9 154.1v1.8h-.6v.6h-.2M94.9 154.2h.2l.1 1.7h.4M94.9 154.2h.1"/>
<path d="M94.9 154.1h.1M95 153.8l-.1 2h-.5M95 154v1.8h.6M95 154h.1M95 153.9h.1M95 153.8h.1M95 153.8l-1 2.9M95 155.7l-1 1M95 155.7l.9 .9M95 153.8l.9 2.8M95 153.8v1.9M95.1 155.9h.5v.5h.2"/>
<path d="M95.3 156.1h.4M95.5 156.3h.3M95.6 155.7h-1.2v.7h-.3M95.8 156.5v.1M95.8 156.6h.1M95.9 156.6h.1M113.1 156.9h.1M113.1 156.8h.1M113.2 156.5l-.1 .3M113.2 156.4l-.1 .4M113.3 156.3v.4h-.1M113.3 156.3h.4"/>
<path d="M113.3 156.1v.6h-.1M113.4 155.8v.8h-.2M113.4 155.9h1.2v.7h.3v.2M113.4 155.9h1.2M113.5 155.8l1.1-.1v.8h.2l.1 .3M113.5 155.8h1.1M113.5 155.7v.8M113.5 155.6v.9h-.3M113.5 155.7h1M113.5 155.5v1h-.3M113.5 155.6h1v.9h.3M113.5 155.6h1"/>
<path d="M113.6 155.2v1.2h-.3M113.6 155.3l.8 .1v1h.4l.1 .3M113.6 155.5h.9M113.6 155.4h.8M113.7 155v1.3h-.4M113.7 155.2h.7v1.1h.3M113.7 155.1h.6v1.2h.4v.4h.2M113.7 155.3h.7M113.7 155.2h.6M113.7 154.9v1.4h-.4M113.7 155.1h.6M113.7 155h.6"/>
<path d="M113.7 154.9h.6v1.4h.4M113.7 154.9h.5M113.7 154.8v1.4M113.8 154.8h.4M113.8 154.6v1.6h-.5M113.8 154.7h.4v1.5h.5M113.8 154.6h.4M113.9 154.4v1.7h-.6M113.9 154.6h.3v1.5h.5M113.9 154.6h.3M113.9 154.3v1.8h-.5M113.9 154.5h.2v1.6h.6v.5"/>
<path d="M113.9 154.4h.2M114 154.1v1.9h-.6M114 154.3h.1v1.7h.5M114 154.4h.1M114 154.3h.1M114 154.2h.1M114 154.1h.1M114 154.1l-.9 2.8M114 156l-.9 .9M114 156l.9 .8M114 154.1l.9 2.7M114 154.1v1.9"/>
<path d="M114.6 156h-1.2M114.9 156.8h.1M133.9 157.2h.1M133.9 157.1h.1M133.9 156.9v.2M134 156.7l-.1 .4M134.1 156.5h.5M134.2 156.3h1.2M134.2 156.3h1.2v.6h.2v.2M134.2 156.2h1.1M134.2 156.1v.8h-.3M134.2 156.1h1.1v.7h.3v.3"/>
<path d="M134.2 156.1h1.1M134.2 156h1.1v.8M134.2 156h1.1M134.2 155.9v.9h-.3M134.3 155.9h1v.9h.2M134.3 155.9h.9M134.3 155.8v1h-.3M134.3 155.8h.9M134.3 155.7l.9 .1M134.3 155.7v1h-.3M134.4 155.7h.8M134.4 155.7h.8v1h.3"/>
<path d="M134.4 155.6h.7M134.4 155.5h.7M134.4 155.4h.7v1.2M134.4 155.4h.6M134.4 155.3v1.4h-.4M134.5 155.1v1.5h-.5v.4l-.1 .1M134.5 155.2h.5v1.4h.5v.4l.1 .1M134.5 155.3h.5M134.5 155.2h.5M134.5 155.1h.5M134.6 154.9l-.1 1.6h-.4v.5h-.2M134.6 155h.4v1.5h.4"/>
<path d="M134.6 155h.4M134.6 154.9h.3M134.6 154.9h.3v1.5M134.6 154.7v1.7M134.7 154.6v1.8h-.6v.5h-.2M134.7 154.8h.2M134.7 154.7h.2M134.7 154.6h.2v1.8h.5M134.7 154.5v1.8h-.5M134.7 154.6h.1M134.8 154.5h.1M134.8 154.4h.1"/>
<path d="M134.8 154.4l-.9 2.8M134.8 154.4l.9 2.7M134.8 154.4l-.1 1.9M134.9 156.3h.5M135 156.5h.4M135.2 156.7h.3M135.4 156.9h.2M135.5 157h.1M135.6 157.1h.1M135.7 157.1h.1M135.7 157.1l-.9-.8-.9 .9M158.6 156.7h.1"/>
<path d="M158.7 156.7h.1M158.7 156.5v.2M158.7 156.5h.2M158.7 156.3v.3M158.8 156.2v.4h-.1M158.9 156.1h.4M158.9 155.8v.7h-.2M158.9 155.8h.7M159 155.6v.8h-.3M159 155.8h1.2M159 155.7h1.1M159 155.7h1.1l.1 .7h.2"/>
<path d="M159 155.5v.8h-.2M159 155.6h1.1v.7h.2M159 155.6h1.1M159 155.4v.9h-.2M159 155.5h1.1M159.1 155.4h1v.9h.2M159.1 155.4h.9M159.1 155.2v1.1h-.3M159.1 155.3h.9v.9M159.1 155.2h.9M159.2 154.9v1.3h-.4M159.2 155.1h.7l.1 1.1h.3v.3"/>
<path d="M159.2 155.2h.8M159.2 155.1h.7M159.2 155h.7M159.3 154.7v1.4h-.5v.4M159.3 154.9h.6v1.2h.4M159.3 155h.6M159.3 154.9h.6M159.3 154.8h.5M159.3 154.7h.5M159.3 154.5v1.5h-.4M159.3 154.6h.5v1.4h.5M159.3 154.6h.5"/>
<path d="M159.4 154.3v1.7h-.5M159.4 154.5h.4M159.4 154.4h.3l.1 1.6h.5v.5h.1M159.4 154.2v1.7h-.5M159.4 154.4h.3M159.4 154.3h.3M159.5 154.3h.2v1.6M159.5 154.2h.1M159.5 154.1v1.8M159.5 154.1h.1M159.6 154h.1M159.6 153.9h.1"/>
<path d="M159.6 153.9l-1 2.8M159.6 153.9l.8 2.8M159.6 153.9l-.1 2h-.6M159.6 154.1v1.8h.6M159.6 155.8h.6M159.7 155.9h.5M159.9 156.1h.4M160.1 156.3h.3v.3M160.3 156.5h.1M160.4 156.7h.1M160.4 156.6h.1M160.4 156.7l-.8-.9-1 .9"/>
<path d="M289.6 152.7h4.1M195.7 179.2h93.7M289.4 167.9h-93.7v37.5M195.7 188.6h93.9M217.3 188.6v12.1M229.8 188.6v12.1M259.6 188.6v12.1M58 205.7v4.1M103 205.6v4.1M148.6 205.7v4.1M193.3 205.7v4.1M195.7 200.7h93.9"/>
<path d="M239.1 205.7v4.1M255.7 200.7v4.7"/>
</g>
<path d="M90.3 71.6h81.2v82.5h-81.2z" fill="none" stroke="#7f7f7f" stroke-width=".55"/>
<g fill="none" stroke="#7f7f7f" stroke-width=".34">
<path d="M100.5 34.2h37.2v11.9h-37.2zM145.2 34.1h22.6v11.7h-22.6zM53.1 47.2v11.3h8.4v2.6h-8.4v2.4h8.4v2.3h-8.4v2.2h8.2v2.4h-8.2v2.3h8.4v2.3h-8.4v2.4h15.5M117.9 46.3v24.1M156.4 45.9v24.2M59 77.4h29M183.6 69.3h22.6M198.8 74.7v.1M201.3 69.1v.2h-17.7v21M206.2 74.8h-28.7v23M207.3 66.4h31.2v11.2h-31.2zM34.1 81.9h32.1v8.6h-32.1z"/>
<path d="M34.2 92.4h32.1v8.6h-32.1zM66.3 96.9h22.6M66.3 86.2h22.6M171.4 90.5h29.1M171.6 97.9h29.1M201.7 82.3h36.7v20.1h-36.7zM34.1 102.3h32v8.6h-32zM34.2 113.2h32v8.6h-32zM66.2 106.8h22.6M66.3 117.7h22.5M172 116.8h22.6M195.9 111.2h59.5v11.1h-59.5z"/>
<path d="M34.1 134.3h32v8.6h-32zM34.2 124h32.1v8.6h-32.1zM66.2 138.6h22.6M66.3 128.4h22.6M171.5 129.7h22.6M172.5 129.7h22.6M195.6 124.3h59.6v11.1h-59.6zM34 144h32v8.7h-32zM66.1 148.3h22.5M95 154.9v21.1M114 155.1v21.1M134.8 155.4v21.1"/>
<path d="M159.6 154.9v21.1M80 176.6h18.8v11.5h-18.8zM104.3 176.4h18.8v11.5h-18.8zM125 176.7h18.9v11.5h-18.9zM149.8 176.2h18.9v11.5h-18.9z"/>
</g>
<g font-size="6.9">
<text x="116.7" y="104">DSP芯片</text>
<text x="113.5" y="117.1">BP1048B2</text>
</g>
<text font-size="4.6" x="208.6" y="93.2">耳放 OUT</text>
<g font-size="4.1">
<text x="148.3" y="41.5">LED显示</text>
<text x="103.9" y="42.3">电位器控制 按键</text>
<text x="69.8" y="75.8">BT_ANT</text>
<text x="42.2" y="88.5">同轴输入</text>
<text x="42.5" y="98.4">光纤输入</text>
<text x="40.8" y="108.6">HDMI 输入</text>
<text x="38.7" y="119.2">LINEIN1 输入</text>
<text x="200.3" y="118.7">录音信号输出&amp;SUB 输出</text>
<text x="38.8" y="130">LINEIN2 输入</text>
<text x="200.9" y="131.7">I2S IN/OUT</text>
<text x="39.3" y="140.2">麦克风输入1</text>
<text x="38.6" y="149.3">麦克风输入2</text>
<text x="152.7" y="151.6">LDOIN</text>
<text x="86.9" y="183.5">IR</text>
<text x="110.3" y="183.5">U盘</text>
<text x="129.2" y="184.2">SD 卡</text>
<text x="155.1" y="183.4">电源</text>
</g>
<g font-size="3.6">
<text x="221.4" y="197.5">A3</text>
<text x="239" y="197.5">Sunly</text>
<text x="268.2" y="197.5">V1.2</text>
<text x="269" y="204.6">2</text>
<text x="274.4" y="204.6">OF 8</text>
</g>
<text font-size="3.4" x="214.9" y="73.2">DAC OUT</text>
<g font-size="3.2">
<text x="111.6" y="76.7">SARADC</text>
<text x="91.8" y="79">BT_IN</text>
<text x="92.5" y="88">SPDIF_IN</text>
<text x="155.7" y="95.6">DAC_L/R</text>
<text x="92.9" y="98.2">SPDIF_IN</text>
<text x="92.8" y="108.1">SPDIF_IN</text>
<text x="93.1" y="118.8">LINEIN1</text>
<text x="157" y="118.2">DAC_X</text>
<text x="92.8" y="130">LINEIN2</text>
<text x="156.8" y="131.3">I2S 接口</text>
<text x="93.1" y="140.3">MIC_IN1</text>
<text x="93.1" y="149.6">MIC_IN2</text>
<text x="111.3" y="151.9">USB</text>
<text x="132.8" y="152">SD</text>
</g>
<g font-size="3.1">
<text x="197" y="175">TECHNOLOGY CO.,LTD:</text>
<text x="197" y="184.8">TITLE:</text>
<text x="213.1" y="184.8">BP1048B2_ReferenceDesign</text>
<text x="197.2" y="191.7">DATE:</text>
<text x="220.1" y="191.7">SIZE:</text>
<text x="235.1" y="191.7">DRAWING NO:</text>
<text x="260.9" y="191.7">REV:</text>
<text x="197" y="197.5">2019-08-07</text>
<text x="197" y="204.3">SCALE:</text>
<text x="257.3" y="204.3">SHEET:</text>
</g>
<g font-size="2.3">
<text x="30.7" y="3.1">6</text>
<text x="80.8" y="3.1">5</text>
<text x="126.5" y="3">4</text>
<text x="172.4" y="2.9">3</text>
<text x="216.6" y="3.1">2</text>
<text x="263.8" y="2.9">1</text>
<text x="4.7" y="32.1">D</text>
<text x="290.9" y="32.8">D</text>
<text x="4.6" y="81.8">C</text>
<text x="290.9" y="81.2">C</text>
<text x="4.8" y="129">B</text>
<text x="290.9" y="129">B</text>
<text x="4.7" y="178.3">A</text>
<text x="290.9" y="176.2">A</text>
<text x="30.1" y="208.7">6</text>
<text x="80.8" y="208.7">5</text>
<text x="126" y="208.8">4</text>
<text x="171.5" y="208.7">3</text>
<text x="214.9" y="208.8">2</text>
<text x="263.8" y="208.7">1</text>
</g>
</svg>
